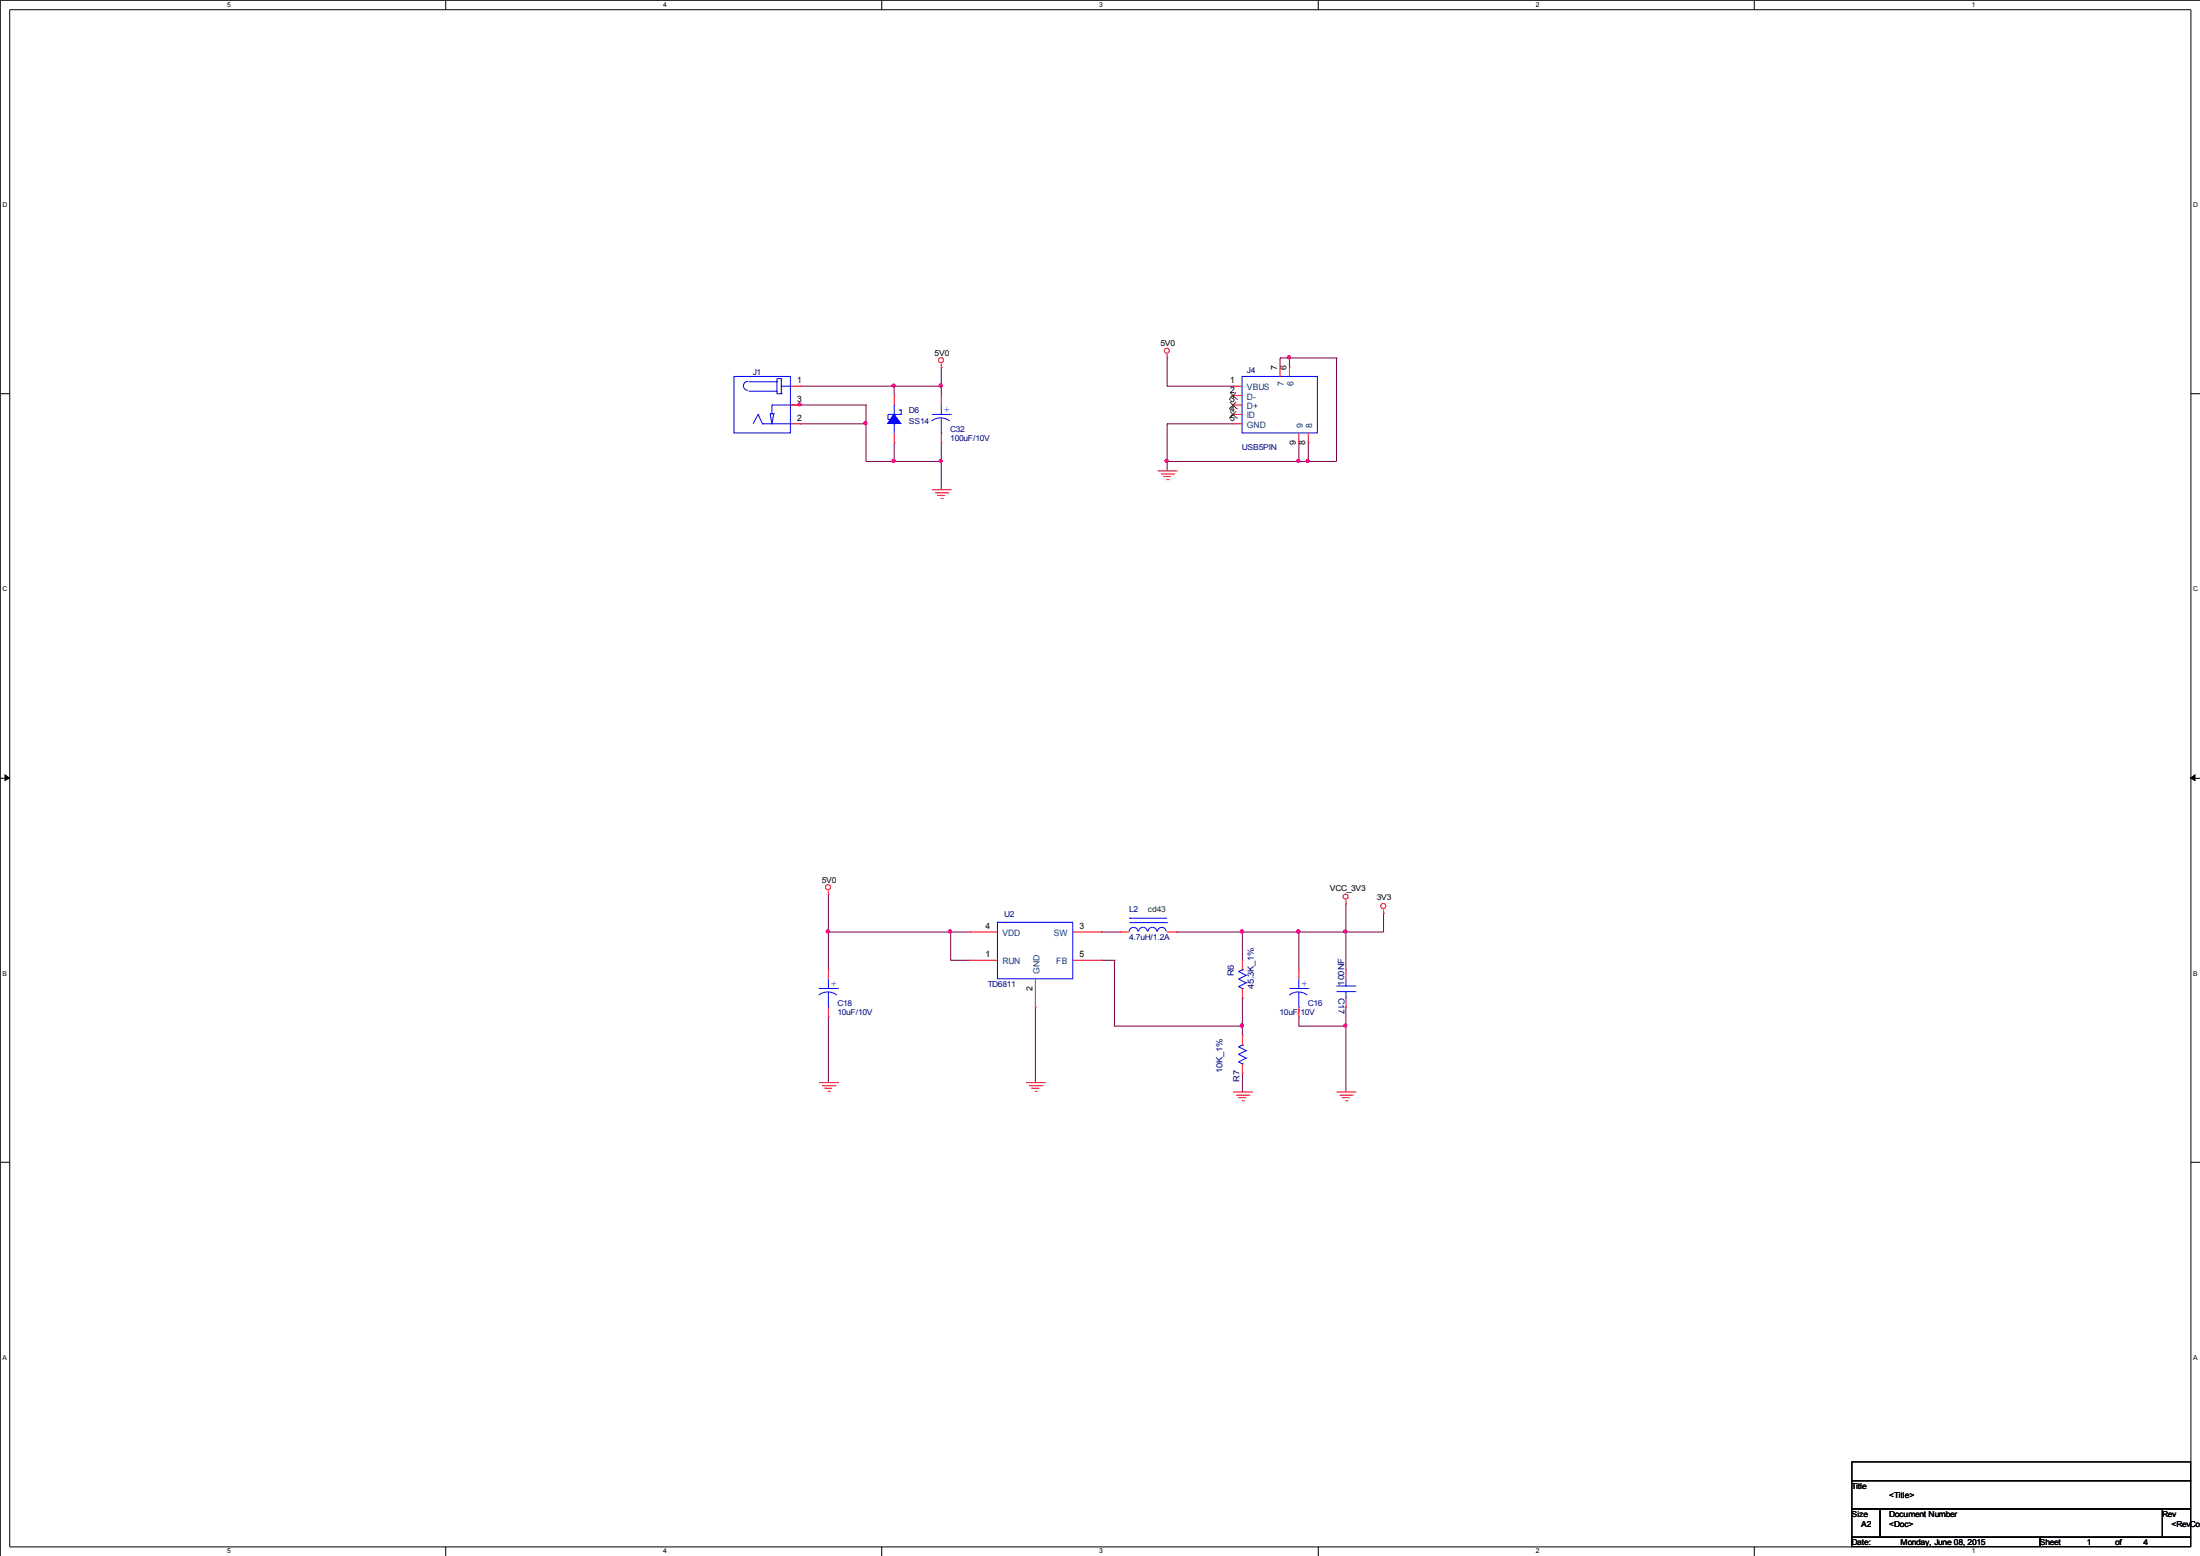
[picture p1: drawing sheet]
<svg xmlns="http://www.w3.org/2000/svg" width="297mm" height="210mm" viewBox="0 0 297 210" stroke-linecap="round" stroke-linejoin="round" font-family="sans-serif">
<path d="M1.3 1.3h294.4v207.4h-294.4zM297 0h-297v210" fill="none" stroke="#000" stroke-width=".13"/>
<g fill="#fff">
<path d="M30.6 .2h.5v1h-.5z"/>
<path d="M30.6 208.9h.5v1h-.5z"/>
</g>
<path d="M60.2 0v1.3M60.2 208.7v1.3" fill="none" stroke="#000" stroke-width=".13"/>
<g fill="#fff">
<path d="M89.5 .2h.4v1h-.4z"/>
<path d="M89.5 208.9h.4v1h-.4z"/>
</g>
<path d="M119 0v1.3M119 208.7v1.3" fill="none" stroke="#000" stroke-width=".13"/>
<g fill="#fff">
<path d="M148.3 .2h.5v1h-.5z"/>
<path d="M148.3 208.9h.5v1h-.5z"/>
</g>
<path d="M177.9 0v1.3M177.9 208.7v1.3" fill="none" stroke="#000" stroke-width=".13"/>
<g fill="#fff">
<path d="M207.3 .2h.4v1h-.4z"/>
<path d="M207.3 208.9h.4v1h-.4z"/>
</g>
<path d="M236.8 0v1.3M236.8 208.7v1.3" fill="none" stroke="#000" stroke-width=".13"/>
<g fill="#fff">
<path d="M266.1 .2h.4v1h-.4z"/>
<path d="M266.1 208.9h.4v1h-.4z"/>
<path d="M.3 27.2h.6v1h-.6z"/>
<path d="M296 27.2h.6v1h-.6z"/>
<path d="M.3 79h.6v1h-.6z"/>
<path d="M296 79h.6v1h-.6z"/>
</g>
<path d="M0 53.1h1.3M295.7 53.1h1.3" fill="none" stroke="#000" stroke-width=".13"/>
<g fill="#fff">
<path d="M.3 130.9h.5v1h-.5z"/>
<path d="M296 130.9h.5v1h-.5z"/>
</g>
<path d="M0 105h1.3M295.7 105h1.3" fill="none" stroke="#000" stroke-width=".13"/>
<path d="M.7 104.6l.6 .4-.6 .3zM295.7 105l.5-.4v.7z" fill="#000" stroke="#000" stroke-width=".13"/>
<g fill="#fff">
<path d="M.3 182.7h.6v1h-.6z"/>
<path d="M296 182.7h.6v1h-.6z"/>
</g>
<path d="M0 156.8h1.3M295.7 156.8h1.3M249.9 197.3h45.8v2.5h-45.8zM249.9 199.8h45.8v3.8h-45.8zM249.9 203.6h3.8v3.8h-3.8zM249.9 207.4h25.4v1.3h-25.4zM253.7 203.6h38.1v3.8h-38.1zM275.3 207.4h20.4v1.3h-20.4zM291.8 203.6h3.9v3.8h-3.9z" fill="none" stroke="#000" stroke-width=".13"/>
<g fill="none" stroke="#800040" stroke-width=".13">
<path d="M106.7 54.7h.1M106.7 54.7h10.2M108 57.2h.1M108 52.1h.1M108 54.7h.1M108 57.2h8.9M108 52.1h19M116.9 57.2h.1M116.9 54.7h.1M116.9 54.7v7.6M120.7 52.1h.1M120.7 59.7h.1"/>
<path d="M120.7 52.1v1.3M120.7 59.7v2.6M127 52.1h.1M127 59.7h.1M127 49.6h.1M127 49.6v3.8M127 59.7v6.4M157.5 52.1h.1M157.5 57.2h.1M157.5 48.3h.1M157.5 57.2h8.9M157.5 52.1h8.9"/>
<path d="M157.5 48.3v3.8M157.5 57.2v6.3M172.8 48.3h.1M172.8 48.3h7.6M172.8 48.3v1.3M174 48.3h.1M174 48.3v1.3M175.3 59.7h.1M175.3 59.7v2.6M176.6 59.7h.1M176.6 59.7v2.6M180.4 48.3h.1"/>
<path d="M180.4 48.3v14h-22.9M116.9 62.3h.1M116.9 62.3h10.1M120.7 62.3h.1M127 62.3h.1M157.5 62.3h.1M175.3 62.3h.1M176.6 62.3h.1M111.8 120.7h.1M111.8 125.8h.1M111.8 137.2h.1M111.8 125.8h19.1"/>
<path d="M111.8 120.7v10.2M111.8 137.2v8.9M128.3 125.8h.1M128.3 129.6h.1M128.3 129.6h2.6M128.3 125.8v3.8M139.7 135.9h.1M139.7 135.9v10.2M148.6 129.6h.1M148.6 125.8h.1M148.6 125.8h2.6M148.6 129.6h1.8"/>
<path d="M150.4 138.5h.1M150.4 129.6h.1M150.4 138.5h17.3M150.4 129.6v8.9M158.8 125.8h.1M167.7 138.5h.1M167.7 134.7h.1M167.7 125.8h.1M167.7 125.8v3.8M167.7 134.7v5M175.3 137.2h.1M175.3 125.8h.1"/>
<path d="M175.3 138.5h.1M175.3 138.5h6.4M175.3 125.8v5.1M175.3 137.2v1.3M181.7 138.5h.1M181.7 122h.1M181.7 125.8h.1M181.7 135.9h.1M181.7 122v8.9M181.7 135.9v11.5M186.7 123.2h.1M186.7 123.2v2.6h-27.9"/>
<path d="M167.7 144.8h.1M167.7 144.8v2.6"/>
</g>
<g fill="#f0f" stroke="#f0f" stroke-width=".13">
<circle cx="181.6" cy="138.4" r=".21"/>
<circle cx="167.6" cy="138.4" r=".21"/>
<circle cx="128.2" cy="125.7" r=".21"/>
<circle cx="181.6" cy="125.7" r=".21"/>
<circle cx="111.7" cy="125.7" r=".21"/>
<circle cx="175.2" cy="125.7" r=".21"/>
<circle cx="167.6" cy="125.7" r=".21"/>
<circle cx="116.8" cy="57.1" r=".21"/>
<circle cx="127" cy="52" r=".21"/>
<circle cx="120.6" cy="52" r=".21"/>
<circle cx="127" cy="62.2" r=".21"/>
<circle cx="120.6" cy="62.2" r=".21"/>
<circle cx="107.9" cy="54.6" r=".21"/>
<circle cx="173.9" cy="48.2" r=".21"/>
<circle cx="176.5" cy="62.2" r=".21"/>
<circle cx="175.2" cy="62.2" r=".21"/>
<circle cx="157.4" cy="62.2" r=".21"/>
</g>
<g fill="none" stroke="#f00" stroke-width=".13">
<path d="M106.7 52.1h1.3M106.7 54.7h1.3M106.7 57.2h1.3M108 52.1h.1M108 57.2h.1M108 54.7h.1M120.7 59.7h.1M120.7 53.4h.1M120.7 53.4v1.3M120.7 58.5v1.2M127 49.6h.1M127 53.4h.1"/>
<path d="M127 59.7h.1M127 49.1v.5M127 53.4v1.3M127 58.5v1.2M157.5 48.3h.1M157.5 47.8v.5M166.4 52.1h.1M166.4 53.4h.1M166.4 54.7h.1M166.4 55.9h.1M166.4 57.2h.1M166.4 52.1h1.3"/>
<path d="M166.4 53.4h1.3M166.4 54.7h1.3M166.4 55.9h1.3M166.4 57.2h1.3M172.8 49.6h.1M172.8 49.6v1.2M174 49.6h.1M174 49.6v1.2M175.3 59.7h.1M175.3 58.5v1.2M176.6 59.7h.1M176.6 58.5v1.2"/>
<path d="M125.8 66.1h2.5M126.2 66.5h1.8M126.5 66.8h.1M126.5 66.8h1.1M127 67.3h.2M127.2 67.3h.1M128 66.5h.1M128.3 66.1h.1M156.3 63.5h2.5M156.7 64h1.8M157 64.3h.1M157 64.3h1"/>
<path d="M157.4 64.7h.3M157.7 64.7h.1M158.5 64h.1M158.8 63.5h.1M111.8 120.7h.1M111.8 130.9h.1M111.8 137.2h.1M111.8 120.2v.5M111.8 130.9v1.2M111.8 135.9v1.3M130.9 129.6h.1M130.9 125.8h.1"/>
<path d="M130.9 125.8h3.8M130.9 129.6h3.8M139.7 135.9h.1M139.7 132.1v3.8M144.8 125.8h3.8M144.8 129.6h3.8M148.6 125.8h.1M148.6 129.6h.1M151.2 125.8h.1M151.2 125.8h1.2M157.5 125.8h1.3M158.8 125.8h.1"/>
<path d="M167.7 139.7h.1M167.7 134.7h.1M167.7 129.6h.1M167.7 129.6v1.3M167.7 133.4v1.3M167.7 139.7v1.3M175.3 130.9h.1M175.3 137.2h.1M175.3 130.9v1.2M175.3 135.9v1.3M181.7 122h.1M181.7 130.9h.1"/>
<path d="M181.7 135.9h.1M181.7 121.5v.5M181.7 130.9v1.2M181.7 134.7v1.2M186.7 123.2h.1M186.7 122.7v.5M110.5 146.1h2.6M111 146.5h1.7M111.3 146.9h.1M111.3 146.9h1M111.7 147.3h.3M112 147.3h.1"/>
<path d="M112.7 146.5h.1M113.1 146.1h.1M138.5 146.1h2.5M138.9 146.5h1.8M139.2 146.9h.1M139.2 146.9h1.1M139.7 147.3h.2M139.9 147.3h.1M140.7 146.5h.1M141 146.1h.1M166.4 147.4h2.6M166.8 147.8h1.8"/>
<path d="M167.2 148.1h.1M167.2 148.1h1M167.6 148.5h.3M167.7 144.8h.1M167.7 143.6v1.2M167.9 148.5h.1M168.6 147.8h.1M169 147.4h.1M180.4 147.4h2.5M180.8 147.8h1.8M181.1 148.1h.1M181.1 148.1h1.1"/>
<path d="M181.6 148.5h.2M181.8 148.5h.1M182.6 147.8h.1M182.9 147.4h.1"/>
<circle cx="127" cy="48.6" r=".34"/>
<circle cx="157.5" cy="47.3" r=".34"/>
<circle cx="111.8" cy="119.7" r=".34"/>
<circle cx="181.6" cy="121" r=".34"/>
<circle cx="186.7" cy="122.3" r=".34"/>
</g>
<g fill="none" stroke="#00f" stroke-width=".13">
<path d="M99.1 50.8h7.6v7.6h-7.6zM101 51.5a.59 .59 0 0 0-.7 .6 .59 .59 0 0 0 .7 .6M101 51.5h3.9M101 52.8h3.9M102.3 55.9h.1M102.3 55.9l-.7 1.3M102.3 55.9l.6 1.3M102.9 57.2h.1M102.9 57.2h3.8M103.9 55.8h.1M103.9 55.8l.3 1.4M103.9 55.8h.5"/>
<path d="M104.2 54.7h.1M104.2 55.8h.1M104.2 57.2h.1M104.2 54.7h2.5M104.2 54.7v1.1M104.4 55.8h.1M104.4 55.8l-.2 1.4M104.9 51.5h.1M104.9 53.1h.1M104.9 52.8h.1M104.9 53.1h.6M105.5 52.1h.1"/>
<path d="M105.5 53.1h.1M105.5 51.1h.1M105.5 52.1h1.2M105.5 51.1h-.6v2M105.5 51.1v2M119.8 56.6h.1M119.8 56.6h.3M120.1 56.6h.1M120.7 57.2h.1M120.7 54.7h.1M120.7 54.7v1.2M120.7 57.2v1.3"/>
<path d="M121.4 55.3h.1M121.4 55.3h.2M121.6 55.9h.1M121.6 55.3h.1M121.6 55.9h-1.8v.7M121.6 55.3v.6M125.7 56.8a1.99 1.99 0 0 1 2.5 0M125.8 55.9h2.5M127 58.5h.1M127 55.9h.1M127 54.7v1.2M127 56.4v2.1"/>
<path d="M128.3 55.9h.1M167.6 50.8h10.2v7.6h-10.2zM110.5 134.3a1.99 1.99 0 0 1 2.5 0M110.5 133.4h2.6M111.8 135.9h.1M111.8 133.4h.1M111.8 132.1v1.3M111.8 133.9v2M113.1 133.4h.1M134.6 124.5h10.2v7.6h-10.2zM152.4 125.7a.59 .59 0 0 1 .6-.6 .59 .59 0 0 1 .6 .6M152.4 123.9h.1"/>
<path d="M152.4 124.5h5.1M152.4 123.9h5.1M153.7 125.7a.59 .59 0 0 1 .6-.6 .59 .59 0 0 1 .6 .6M154.9 125.7a.59 .59 0 0 1 .6-.6 .59 .59 0 0 1 .6 .6M156.2 125.7a.59 .59 0 0 1 .6-.6 .59 .59 0 0 1 .6 .6M157.5 124.5h.1M167.2 133.1h.1M167.2 132.1h.1M167.2 131.1h.1M167.2 133.1l.5 .3M167.2 132.1l1 .5M167.2 131.1l1 .5"/>
<path d="M167.7 130.9h.1M167.7 133.4h.1M167.7 130.9l-.5 .2M168.2 131.6h.1M168.2 132.6h.1M168.2 131.6l-1 .5M168.2 132.6l-1 .5M174 134.3a1.99 1.99 0 0 1 2.5 0M174 133.4h2.6M175.3 135.9h.1M175.3 133.4h.1M175.3 132.1v1.3"/>
<path d="M175.3 133.9v2M176.6 133.4h.1M180.4 133.8h2.5M180.4 133.1h2.5M181.7 134.7h.1M181.7 133.1h.1M181.7 132.1v1M181.7 133.8v.9M182.9 133.8h.1M182.9 133.1h.1M167.2 143.3h.1M167.2 142.3h.1"/>
<path d="M167.2 141.3h.1M167.2 143.3l.5 .3M167.2 142.3l1 .5M167.2 141.3l1 .5M167.7 141h.1M167.7 143.6h.1M167.7 141l-.5 .3M168.2 141.8h.1M168.2 142.8h.1M168.2 141.8l-1 .5M168.2 142.8l-1 .5"/>
</g>
<path d="M165.9 53.9h.1M165.9 55.2h.1M165.9 56.4h.1M166 53l.9 .9M166 54.2l.9 1M166 55.5l.9 .9M166.8 53l-.9 .9M166.8 54.2l-.9 1M166.8 55.5l-.9 .9M166.9 53.9h.1M166.9 55.2h.1M166.9 56.4h.1" fill="none" stroke="#804000" stroke-width=".13"/>
<path d="M120.6 55.9l1 1.2h-1.8z" fill-rule="evenodd" fill="#00f" stroke="#00f" stroke-width=".13"/>
<g font-size="1.3" fill="#00f">
<text x="127.4" y="55.7">+</text>
<text x="112.2" y="133.2">+</text>
<text x="175.7" y="133.2">+</text>
</g>
<g font-size="1.2">
<text x="107.6" y="51.7">1</text>
<text x="166" y="51.7">1</text>
<text x="166" y="53">2</text>
<text x="172.4" y="49.9" transform="rotate(-90 172.4 49.9)">7</text>
<text x="173.6" y="49.9" transform="rotate(-90 173.6 49.9)">6</text>
<text x="107.6" y="56.8">2</text>
<text x="107.6" y="54.3">3</text>
<text x="166" y="54.3">3</text>
<text x="166" y="55.5">4</text>
<text x="166" y="56.8">5</text>
<text x="174.9" y="60" transform="rotate(-90 174.9 60)">9</text>
<text x="176.2" y="60" transform="rotate(-90 176.2 60)">8</text>
<text x="133" y="125.4">4</text>
<text x="145.7" y="125.4">3</text>
<text x="133" y="129.2">1</text>
<text x="145.7" y="129.2">5</text>
<text x="139.3" y="133.7" transform="rotate(-90 139.3 133.7)">2</text>
</g>
<g font-size="1.2" fill="#004080">
<text x="168.3" y="52.7">VBUS</text>
<text x="168.3" y="53.9">D-</text>
<text x="173.3" y="52.2" transform="rotate(-90 173.3 52.2)">7</text>
<text x="174.6" y="52.2" transform="rotate(-90 174.6 52.2)">6</text>
<text x="168.3" y="55.2">D+</text>
<text x="168.3" y="56.5">ID</text>
<text x="168.3" y="57.7">GND</text>
<text x="175.8" y="57.7" transform="rotate(-90 175.8 57.7)">9</text>
<text x="177.1" y="57.7" transform="rotate(-90 177.1 57.7)">8</text>
<text x="135.3" y="130.1">RUN</text>
<text x="135.3" y="126.3">VDD</text>
<text x="140.3" y="131.4" transform="rotate(-90 140.3 131.4)">GND</text>
<text x="142.2" y="126.3">SW</text>
<text x="142.6" y="130.1">FB</text>
</g>
<g font-size="1.2" fill="#000080">
<text x="166.5" y="131.7" transform="rotate(-90 166.5 131.7)">R6</text>
<text x="169.2" y="133.5" transform="rotate(-90 169.2 133.5)">45.3K_1%</text>
<text x="180.7" y="134.6" transform="rotate(90 180.7 134.6)">C17</text>
<text x="181.4" y="133" transform="rotate(-90 181.4 133)">100NF</text>
<text x="165" y="144.8" transform="rotate(-90 165 144.8)">10K_1%</text>
<text x="167.3" y="146" transform="rotate(-90 167.3 146)">R7</text>
</g>
<g font-size="1.1">
<text x="156.6" y="46.7">5V0</text>
<text x="126.1" y="48">5V0</text>
<text x="110.9" y="119.1">5V0</text>
<text x="179.5" y="120.2">VCC_3V3</text>
<text x="185.8" y="121.5">3V3</text>
<text x="249.9" y="200.9">Title</text>
<text x="255" y="202.2">&lt;Title&gt;</text>
<text x="249.9" y="204.7">Size</text>
<text x="249.9" y="208.5">Date:</text>
<text x="251.2" y="206">A2</text>
<text x="255" y="204.7">Document Number</text>
<text x="255" y="206">&lt;Doc&gt;</text>
<text x="256.5" y="208.5">Monday, June 08, 2015</text>
<text x="275.3" y="208.5">Sheet</text>
<text x="281.7" y="208.5">1</text>
<text x="285.5" y="208.5">of</text>
<text x="289.3" y="208.5">4</text>
<text x="291.8" y="204.7">Rev</text>
<text x="293.1" y="206">&lt;RevCode</text>
</g>
<g font-size="1.1" fill="#000080">
<text x="101.6" y="50.6">J1</text>
<text x="168.3" y="50.3">J4</text>
<text x="122.7" y="55.7">D6</text>
<text x="122.7" y="57.2">SS14</text>
<text x="128.3" y="58.3">C32</text>
<text x="128.3" y="59.5">100uF/10V</text>
<text x="167.6" y="60.8">USB5PIN</text>
<text x="135.5" y="123.8">U2</text>
<text x="152.4" y="123">L2</text>
<text x="152.4" y="126.8">4.7uH/1.2A</text>
<text x="113" y="135.7">C18</text>
<text x="113" y="137">10uF/10V</text>
<text x="133.3" y="133.2">TD6811</text>
<text x="172.7" y="137">10uF/10V</text>
<text x="176.5" y="135.7">C16</text>
</g>
<text font-size="1.1" fill="#008000" x="154.9" y="123">cd43</text>
<g font-size=".9">
<text x="30.7" y=".9">5</text>
<text x="89.5" y=".9">4</text>
<text x="148.3" y=".9">3</text>
<text x="207.3" y=".9">2</text>
<text x="266.1" y=".9">1</text>
<text x=".3" y="27.9">D</text>
<text x="296" y="27.9">D</text>
<text x=".3" y="79.8">C</text>
<text x="296" y="79.8">C</text>
<text x=".3" y="131.7">B</text>
<text x="296" y="131.7">B</text>
<text x=".3" y="183.5">A</text>
<text x="296" y="183.5">A</text>
<text x="30.7" y="209.6">5</text>
<text x="89.5" y="209.6">4</text>
<text x="148.3" y="209.6">3</text>
<text x="207.3" y="209.6">2</text>
<text x="266.1" y="209.6">1</text>
</g>
</svg>
